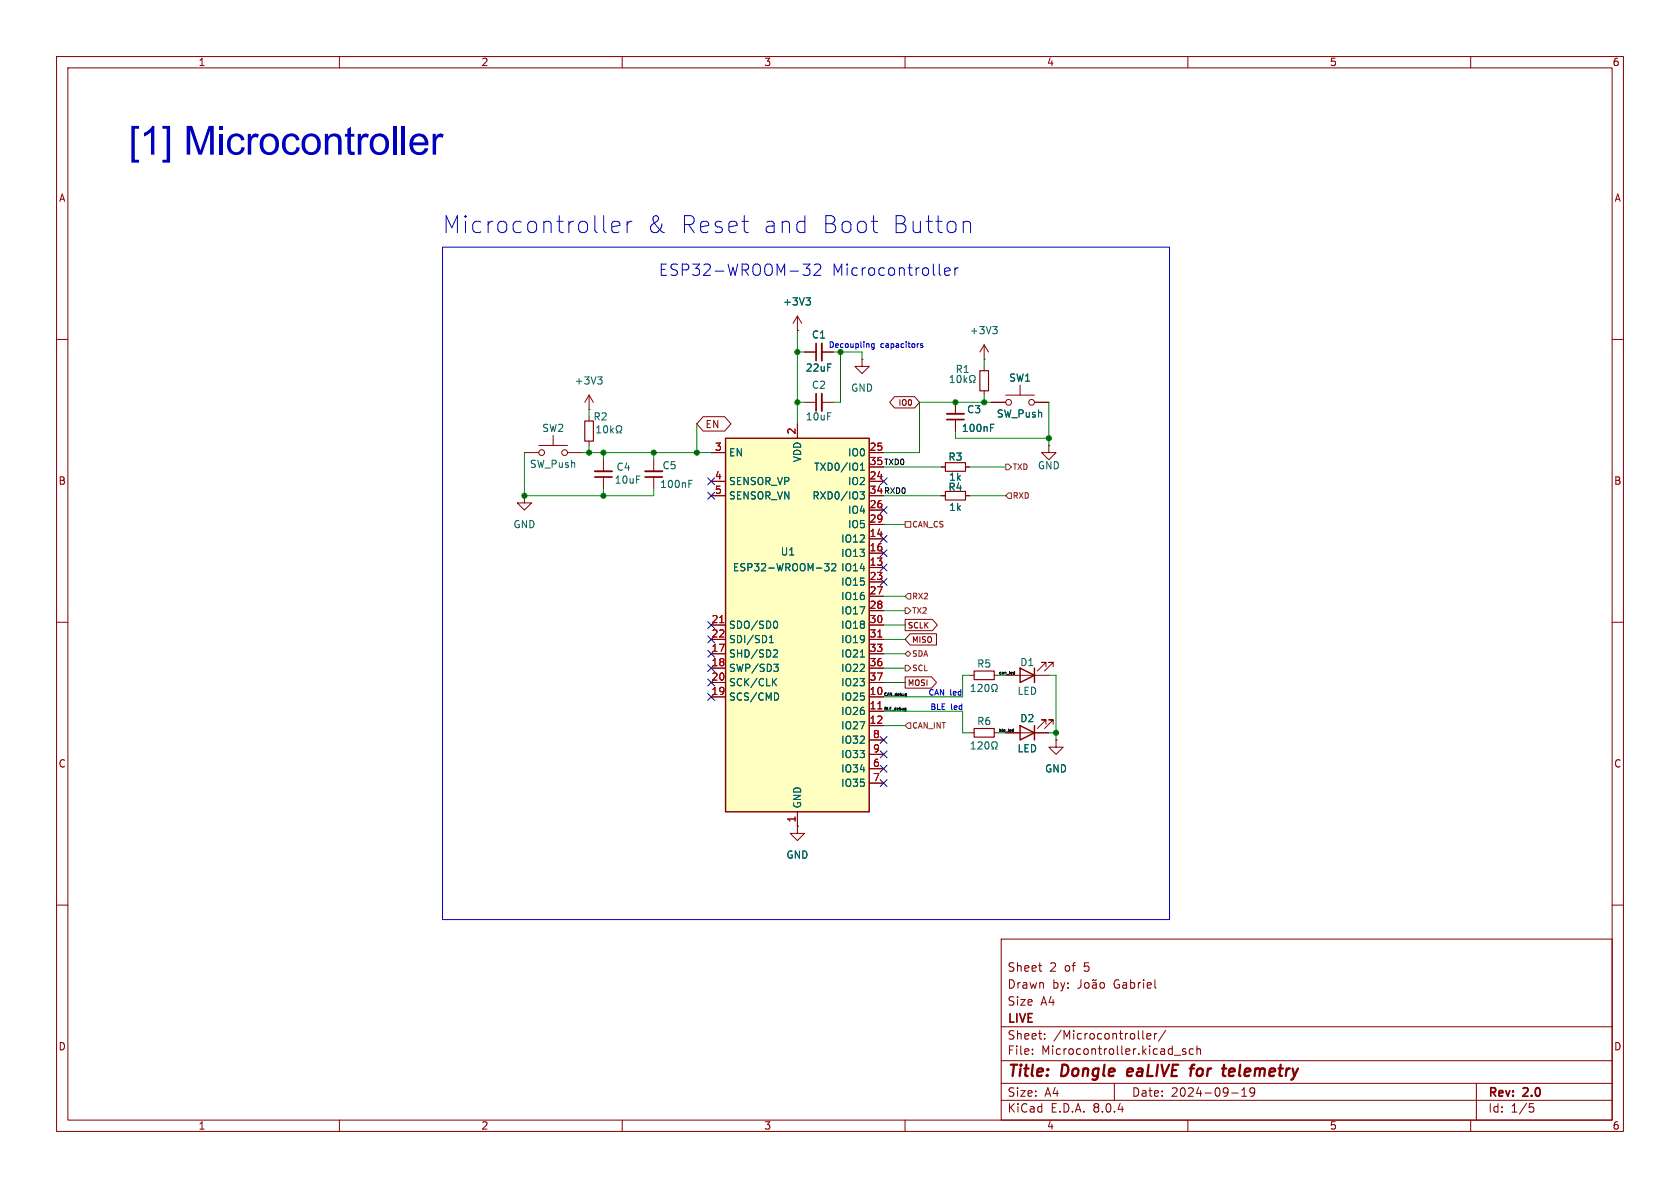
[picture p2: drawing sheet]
<svg xmlns="http://www.w3.org/2000/svg" width="297mm" height="210mm" viewBox="0 0 297 210" stroke-linecap="round" stroke-linejoin="round" font-family="sans-serif">
<g fill="none" stroke="#840000" stroke-width=".18">
<path d="M10 10h277v190h-277zM12 12h273v186h-273zM60 10v2M110 10v2M160 10v2M210 10v2M260 10v2M10 60h2M141 58.4h.1M141 55.9l-.8 1.3M141 55.9v2.5M141 55.9l.7 1.3"/>
<path d="M285 60h2M95.2 78.7h5.1M97.8 77v1.7M104.1 72.4h.1M104.1 69.9l-.7 1.2M104.1 69.9v2.5M104.1 69.9l.8 1.2M142.2 62.2h2.1M142.2 71.1h2.1M145.3 62.2h2M145.3 71.1h2M152.4 63.5v1.3h1.3l-1.3 1.2-1.3-1.2h1.3"/>
<path d="M152.4 63.5h.1M174 64.8v.7M174 69.1v.8M175.3 71.1h2.5M177.8 69.9h5.1M180.3 68.1v1.8M182.9 71.1h2.5M92.7 87.6v1.3h1.3l-1.3 1.3-1.3-1.3h1.3M92.7 87.6h.1M92.7 80h2.5M100.3 80h2.6M106.7 81.3v2"/>
<path d="M106.7 84.3v2.1M115.6 81.3v2M115.6 84.3v2.1M166.4 82.6h.7M166.4 87.6h.7M170.7 82.6h.7M170.7 87.6h.7M10 110h2M177.8 119.4h7.6M184.9 117.9v-.8h-.8h.8l-1.5 1.5M186.2 117.9v-.8h-.8h.8l-1.5 1.5M285 110h2"/>
<path d="M177.8 129.5h7.6M184.9 128v-.7h-.8h.8l-1.5 1.5M186.2 128v-.7h-.8h.8l-1.5 1.5M186.7 130.8v1.3h1.3l-1.3 1.3-1.3-1.3h1.3M186.7 130.8h.1M10 160h2M141 146.1v1.2h1.2l-1.2 1.3-1.3-1.3h1.3M141 146.1h.1M285 160h2M177 166h108v32h-108zM183.6 170.7h.6M184 171.7h.2"/>
<path d="M191.1 173.2v1.1a.48 .48 0 0 1-.6 .4M191.8 173.8l.2-.1 .5 .1v.6l-.1 .2-.4 .1-.2-.1zM193.2 173.8h.5l.1 .9M193.8 174.1h-.5a.29 .29 0 0 0-.2 .3 .29 .29 0 0 0 .2 .3l.5-.1M193.8 173.2l-.2 .1-.3-.1-.2 .1M194.5 173.8l.2-.1 .5 .1v.6l-.1 .2-.4 .1-.2-.1zM204.2 174.6l.2 .1M60 198v2M110 198v2M160 198v2M177 194.5h108M177 191.5h108"/>
<path d="M177 187.5h108M177 181.5h108M182.5 186.3v.1M182.5 185.5v.1M184.7 183.6v.1M184.7 182.8v.1M197 191.5v3M202 182.2v1.3l.2 .2M202.7 183.2l.8-.1-.1-.3-.4-.1-.3 .2 .1 .7h.6M204.1 182.7v1M204.5 182.7l-.3 .1-.1 .2M206.1 182.1l-1.3 2"/>
<path d="M207.6 186.5h1.1M209.6 185.5l-.4-.1-.2 .2 .1 .2 .5 .2v.3h-.6M210 198v2M211 185.5l-.5-.1-.3 .3v.4l.2 .2h.6M211.6 185.5l.2-.1 .4 .1v.9M211.6 184.9v1.5M217.7 193.2h1.2M219.5 193.8h.9M219.5 192.7l.5-.4v1.5M221 192.4v.5l.1 .3h.4l.3-.3M221.7 192.4a.99 .99 0 0 1-.3 1.4h-.3M260 198v2"/>
<path d="M261 191.5v6.5M270.4 195.1h.7M270.5 195.7h.4l.3 .3-.2 .5-.5 .1"/>
<circle cx="178.3" cy="71.1" r=".51"/>
<circle cx="182.4" cy="71.1" r=".51"/>
<circle cx="95.8" cy="80" r=".51"/>
<circle cx="99.8" cy="80" r=".51"/>
</g>
<path d="M199.5 189l-.3 .9 .3 .3M200.3 189.4l-1 .1M210.3 188.9h.8M211.2 188.2l-.4 .1-.1 .2M218 188.9l-.5 .1-.3 .9 .3 .3 .6-.1M218.3 189.4l-1 .1" fill="none" stroke="#840000" stroke-width=".4"/>
<path d="M180.3 118.1l2.6 1.3-2.6 1.3zM182.9 118.1v2.6M180.3 128.3l2.6 1.2-2.6 1.3zM182.9 128.3v2.5" fill="none" stroke="#840000" stroke-width=".25"/>
<path d="M173.2 65.5h1.6v3.6h-1.6zM167.1 81.8h3.6v1.5h-3.6zM167.1 86.9h3.6v1.5h-3.6z" fill="none" stroke="#840000" stroke-width=".2"/>
<g fill="none" stroke="#006464" stroke-width=".18">
<path d="M142.5 52.6h.8l-.5 .5M143 53.1l.3 .3v.3l-.3 .2M105.7 66.6h.7l-.4 .5M106.2 67.1l.2 .2v.3l-.2 .3M168 67.6h.7M168 66.7l.3-.3v1.2M169.2 66.6v.6l.1 .3 .2 .1 .3-.2v-.8M170.5 66.4v1.2M170.6 67.2l.3 .4M170.9 66.8l-.4 .5M171.4 67.6h.3v-.2a.54 .54 0 0 1-.2-.7 .54 .54 0 0 1 .7-.3 .58 .58 0 0 1-.1 1v.2h.3M121.8 85.5h.4"/>
<path d="M121.8 84.9h.6"/>
</g>
<path d="M145.3 60.7v3.1M145.3 69.6v3M105.2 83.3h3M114 83.3h3.1" fill="none" stroke="#840000" stroke-width=".33"/>
<path d="M144.3 60.7v3.1M144.3 69.6v3M105.2 84.3h3M114 84.3h3.1" fill="none" stroke="#840000" stroke-width=".3"/>
<path d="M128.3 77.5h25.4v66h-25.4z" fill="#ffffc2"/>
<path d="M128.3 77.5h25.4v66h-25.4z" fill="none" stroke="#840000" stroke-width=".25"/>
<g fill="none" stroke="#840000" stroke-width=".18">
<path d="M141 58.4h.1M104.1 73.7v.7M104.1 78v.7M124.3 73.7h3.8l1.1 1.2-1.1 1.3h-3.8l-1.1-1.3zM141 74.9v2.6M142.2 62.2h2.1M145.3 62.2h2M158.2 70.1h3.5l.9 1-.9 1h-3.5l-.9-1zM168.9 71.1v2.1M168.9 74.2v2M174 63.5h.1M174 61l-.8 1.2"/>
<path d="M174 61v2.5M174 61l.8 1.2M175.3 71.1h2.5M182.9 71.1h2.5M185.4 78.7v1.3h1.3l-1.3 1.3-1.3-1.3h1.3M185.4 78.7h.1M125.7 85.1h2.6M125.7 80h2.6M125.7 87.6h2.6M153.7 95.3h2.5M153.7 97.8h2.5M153.7 85.1h2.5"/>
<path d="M153.7 80h2.5M153.7 90.2h2.5M153.7 92.7h2.5M153.7 87.6h2.5M153.7 82.6h2.5M166.4 87.6h.7M166.4 82.6h.7M170.7 87.6h.7M170.7 82.6h.7M125.7 115.6h2.6M125.7 118.1h2.6M125.7 110.5h2.6"/>
<path d="M125.7 113h2.6M153.7 100.3h2.5M153.7 115.6h2.5M153.7 118.1h2.5M153.7 110.5h2.5M153.7 113h2.5M153.7 102.9h2.5M153.7 105.4h2.5M153.7 108h2.5M160 119.6h4.7l.9 1.1-.9 1h-4.7zM160 109.5h4.8l.9 1-.9 1h-4.8zM160.9 112h4.7v2h-4.7l-.9-1z"/>
<path d="M171.4 119.4h.8M175.8 119.4h.7M125.7 123.2h2.6M125.7 120.7h2.6M153.7 123.2h2.5M153.7 125.7h2.5M153.7 128.3h2.5M153.7 120.7h2.5M153.7 135.9h2.5M153.7 138.4h2.5M153.7 130.8h2.5M153.7 133.4h2.5"/>
<path d="M171.4 129.5h.8M175.8 129.5h.7M177.8 129.5h2.5M182.9 129.5h2.5M186.7 130.8h.1M141 146.1h.1M141 143.5v2.6"/>
</g>
<path d="M127.2 110.1h.8M155.2 112.6h.7M155.2 125.3h.7" fill="none" stroke="#a90000" stroke-width=".18"/>
<g fill="none" stroke="#006464" stroke-width=".18">
<path d="M142.5 52.6h.8l-.5 .5M143 53.1l.3 .3v.3l-.3 .2M175.5 57.7h.8l-.4 .5M176 58.2l.3 .3v.3l-.3 .2M105.5 76.5h.7M105.5 75.6l.4-.3v1.2M106.8 75.4l.2-.1a.68 .68 0 0 1 .4 .6 .68 .68 0 0 1-.4 .6l-.2-.1-.1-.4zM108 75.3v1.2M108.1 76l.4 .5M108.5 75.7l-.5 .5M108.9 76.5h.3v-.2a.54 .54 0 0 1-.2-.8 .54 .54 0 0 1 .7-.2 .58 .58 0 0 1-.1 1v.2h.3M175.1 75.6h.4"/>
<path d="M175.1 75h.6M145.8 99.6h.8l-.5 .5 .4 .1v.6l-.2 .1-.5-.1M147 99.8l.5-.2 .3 .4-.8 .9h.8M152 86.9h.8l-.4 .5 .4 .1v.6l-.2 .1-.5-.1M152.1 83.1h.7M152.1 82.2l.4-.3v1.2M136 113.6h.7M136 112.7l.4-.4v1.3M136.8 117.4h.8l-.4 .5 .3 .1 .1 .4-.3 .3h-.3M136.9 114.9h.4l.2 .3-.8 .9h.8M137 109.8a.68 .68 0 0 1 .5 .6 .68 .68 0 0 1-.5 .7M137.3 120l-.7 .7"/>
<path d="M152.1 116.1h.7M136.7 120.5l.6 .7M137.4 122.6l.2 .4-.2 .7M171.7 132.4h.7M171.7 121.3l.4-.3v1.2M171.7 131.5l.4-.4v1.3M171.7 122.2h.7M172.9 131.3l.5-.2 .2 .4-.8 .9h.8M172.9 121.1l.5-.1 .2 .3-.8 .9h.8M174.3 131.2l.1-.1a.68 .68 0 0 1 .5 .7 .68 .68 0 0 1-.5 .6 .84 .84 0 0 1-.1-1.2zM174.3 121h.1a.68 .68 0 0 1 .5 .6 .68 .68 0 0 1-.5 .6 .84 .84 0 0 1-.1-1.2zM175.3 132.4h.3v-.2a.54 .54 0 0 1-.2-.8 .54 .54 0 0 1 .7-.2 .58 .58 0 0 1-.1 1v.2h.3"/>
<path d="M175.3 122.2h.3v-.2a.54 .54 0 0 1-.2-.7 .54 .54 0 0 1 .7-.3 .58 .58 0 0 1-.1 1v.2h.3"/>
</g>
<path d="M103.4 74.4h1.5v3.6h-1.5zM172.2 118.6h3.6v1.5h-3.6zM172.2 128.8h3.6v1.5h-3.6z" fill="none" stroke="#840000" stroke-width=".2"/>
<path d="M167.4 73.2h3" fill="none" stroke="#840000" stroke-width=".33"/>
<path d="M167.4 74.2h3" fill="none" stroke="#840000" stroke-width=".3"/>
<path d="M160 92.2h1v1h-1zM177.8 82h.5l.5 .6-.5 .5h-.5zM178.3 87.1h.5v1h-.5l-.5-.5zM160 117.6h.5l.5 .5-.5 .5h-.5zM160 115.6l.5-.5 .5 .5-.5 .5zM160 107.4h.5l.5 .6-.5 .5h-.5zM160.5 104.9h.5v1h-.5l-.5-.5zM160.5 127.8h.5v1h-.5l-.5-.5z" fill="none" stroke="#725600" stroke-width=".18"/>
<path d="M179.4 118.7v.5l-.2-.1M179.4 118.9h-.2M160 125.2h.2l-.1 .4M160.1 122.7h.2M160.1 125.7h-.1M160.1 125.6v.1M160.2 125.5h-.2M160.3 122.7l-.1 .4M160.3 123h-.2M179.2 128.8v.5h-.2M179.2 129h-.2" fill="none" stroke="#0f0f0f" stroke-width=".18"/>
<g fill="none" stroke="#0000c2" stroke-width=".18">
<path d="M110.9 39.1v2M111.7 39.1a.77 .77 0 0 0-.8 .6M154 39.1h1.2M170.3 39.4a.75 .75 0 0 1 1.3 .2v1.5M78.2 43.7h128.6v118.9h-128.6zM106.9 41l.3 .1M108.2 40.1l1.4-.3-.2-.5-.2-.2h-.6l-.3 .2-.1 .3v1.1l.1 .3 .3 .1h.6l.2-.1M142 46.7h1.2l-.7 .7a.54 .54 0 0 1 .7 .4v.5l-.2 .3-.2 .1-.8-.1M144 46.9l.2-.2h.5a.54 .54 0 0 1 .3 .8l-1.1 1.2h1.2M154.6 41l.6 .1M166.1 48.6l.2 .1M167 48l1-.2-.1-.4-.6-.1-.3 .3 .1 1 .2 .1 .6-.1"/>
<path d="M168.8 47.3v1.4M169.4 47.3a.51 .51 0 0 0-.6 .4M154.5 60.8v.8l-.2 .2-.2-.1M154.5 60.8h-.3l-.1 .1 .1 .5h.3M163.1 60.8h-.2l-.2 .1 .1 .1 .3 .1v.3h-.4"/>
</g>
<g fill="none" stroke="#009600" stroke-width=".18">
<path d="M141 58.4v16.5M104.1 72.4v1.3M104.1 78.7v1.3M123.2 74.9v5.1M141 71.1h1.2M141 62.2h1.2M152.4 63.5v-1.3h-3.8v8.9h-1.3M168.9 76.2v1.3h16.5M174 63.5v1.3M174 69.9v1.2M175.3 71.1h-12.7v8.9h-6.4M185.4 71.1v7.6"/>
<path d="M92.7 80v7.6h22.9v-1.2M102.9 80h22.8M106.7 80v1.3M106.7 86.4v1.2M115.6 80v1.3M156.2 82.6h10.2M156.2 87.6h10.2M156.2 92.7h3.8M171.4 82.6h6.4M171.4 87.6h6.4M156.2 118.1h3.8M156.2 110.5h3.8"/>
<path d="M156.2 108h3.8M156.2 113h3.8M156.2 105.4h3.8M156.2 115.6h3.8M171.4 119.4h-1.2v3.8h-14M176.5 119.4h1.3M185.4 119.4h1.3v11.4M156.2 125.7h14v3.8h1.2M156.2 120.7h3.8M156.2 128.3h3.8M176.5 129.5h1.3M185.4 129.5h1.3"/>
</g>
<g fill="none" stroke="#000084" stroke-width=".18">
<path d="M125.1 87l1.2 1.2M125.1 84.5l1.2 1.2M126.3 87l-1.2 1.2M126.3 84.5l-1.2 1.2M155.6 99.7l1.2 1.2M155.6 97.2l1.2 1.2M155.6 94.6l1.2 1.3M155.6 89.6l1.2 1.2M155.6 84.5l1.2 1.2M156.8 89.6l-1.2 1.2M156.8 84.5l-1.2 1.2M156.8 99.7l-1.2 1.2"/>
<path d="M156.8 97.2l-1.2 1.2M156.8 94.6l-1.2 1.3M125.1 112.4l1.2 1.2M125.1 115l1.2 1.2M125.1 117.5l1.2 1.2M125.1 109.9l1.2 1.2M126.3 112.4l-1.2 1.2M126.3 115l-1.2 1.2M126.3 117.5l-1.2 1.2M126.3 109.9l-1.2 1.2M155.6 102.3l1.2 1.2M156.8 102.3l-1.2 1.2"/>
<path d="M125.1 120l1.2 1.3M125.1 122.6l1.2 1.2M126.3 120l-1.2 1.3M126.3 122.6l-1.2 1.2M155.6 137.8l1.2 1.2M155.6 130.2l1.2 1.2M155.6 135.3l1.2 1.2M155.6 132.7l1.2 1.3M156.8 137.8l-1.2 1.2M156.8 130.2l-1.2 1.2M156.8 135.3l-1.2 1.2M156.8 132.7l-1.2 1.3"/>
</g>
<g fill="#009600" stroke="#009600" stroke-width=".18">
<circle cx="92.7" cy="87.6" r=".46"/>
<circle cx="123.2" cy="80" r=".46"/>
<circle cx="106.7" cy="87.6" r=".46"/>
<circle cx="106.7" cy="80" r=".46"/>
<circle cx="115.6" cy="80" r=".46"/>
<circle cx="104.1" cy="80" r=".46"/>
<circle cx="141" cy="62.2" r=".46"/>
<circle cx="148.6" cy="62.2" r=".46"/>
<circle cx="141" cy="71.1" r=".46"/>
<circle cx="186.7" cy="129.5" r=".46"/>
<circle cx="174" cy="71.1" r=".46"/>
<circle cx="168.9" cy="71.1" r=".46"/>
<circle cx="185.4" cy="77.5" r=".46"/>
</g>
<text font-size="7" fill="#0000c2" x="22.7" y="29.2">[1] Microcontroller</text>
<g font-size="4.2" fill="#0000c2">
<text x="78.2" y="41.5">Microcontroller</text>
<text x="114.2" y="41.5">&amp;</text>
<text x="120.1" y="41.5">Reset</text>
<text x="134.5" y="41.5">and</text>
<text x="144.8" y="41.5">Boot</text>
<text x="157.1" y="41.5">Button</text>
</g>
<g font-size="2.8" fill="#0000c2">
<text x="116.4" y="49">ESP32-WROOM-32</text>
<text x="147" y="49">Microcontroller</text>
</g>
<g font-size="2.8" fill="#840000">
<text x="178" y="190.9">Title:</text>
<text x="187.7" y="190.9">Dongle</text>
<text x="200.2" y="190.9">eaLIVE</text>
<text x="212.1" y="190.9">for</text>
<text x="218.6" y="190.9">telemetry</text>
</g>
<g font-size="2.1" fill="#840000">
<text x="178" y="172">Sheet</text>
<text x="185.5" y="172">2</text>
<text x="188.2" y="172">of</text>
<text x="191.8" y="172">5</text>
<text x="178" y="178">Size</text>
<text x="178" y="175">Drawn</text>
<text x="183.9" y="178">A4</text>
<text x="186" y="175">by:</text>
<text x="197" y="175">Gabriel</text>
<text x="178" y="184">Sheet:</text>
<text x="178" y="181.2">LIVE</text>
<text x="186.2" y="184">/Microcontroller/</text>
<text x="178" y="186.7">File:</text>
<text x="184.1" y="186.7">Microcontroller.kicad_sch</text>
<text x="178" y="196.9">KiCad</text>
<text x="178" y="194.1">Size:</text>
<text x="184.7" y="194.1">A4</text>
<text x="185.7" y="196.9">E.D.A.</text>
<text x="193.3" y="196.9">8.0.4</text>
<text x="200" y="194.1">Date:</text>
<text x="207" y="194.1">2024-09-19</text>
<text x="263" y="194.3">Rev:</text>
<text x="263" y="196.9">Id:</text>
<text x="267.1" y="196.9">1/5</text>
<text x="269.4" y="194.3">2.0</text>
</g>
<g font-size="1.8" fill="#840000">
<text x="35" y="11.9">1</text>
<text x="85" y="11.9">2</text>
<text x="135" y="11.9">3</text>
<text x="185" y="11.9">4</text>
<text x="235" y="11.9">5</text>
<text x="285" y="11.9">6</text>
<text x="10.3" y="35.9">A</text>
<text x="285.3" y="35.9">A</text>
<text x="124.6" y="75.9">EN</text>
<text x="10.3" y="85.9">B</text>
<text x="285.3" y="85.9">B</text>
<text x="10.3" y="135.9">C</text>
<text x="285.3" y="135.9">C</text>
<text x="10.3" y="185.9">D</text>
<text x="285.3" y="185.9">D</text>
<text x="35" y="199.9">1</text>
<text x="85" y="199.9">2</text>
<text x="135" y="199.9">3</text>
<text x="185" y="199.9">4</text>
<text x="235" y="199.9">5</text>
<text x="285" y="199.9">6</text>
</g>
<g font-size="1.8" fill="#006464">
<text x="138.3" y="54.2">+3V3</text>
<text x="171.3" y="59.3">+3V3</text>
<text x="142.3" y="65.9">22uF</text>
<text x="143.4" y="60">C1</text>
<text x="101.5" y="68.2">+3V3</text>
<text x="143.4" y="68.9">C2</text>
<text x="150.4" y="69.4">GND</text>
<text x="168.8" y="66.1">R1</text>
<text x="178.3" y="67.7">SW1</text>
<text x="95.8" y="76.6">SW2</text>
<text x="104.8" y="74.5">R2</text>
<text x="142.3" y="74.5">10uF</text>
<text x="169.9" y="76.6">100nF</text>
<text x="170.9" y="73.3">C3</text>
<text x="176.1" y="74">SW_Push</text>
<text x="93.6" y="82.9">SW_Push</text>
<text x="108.9" y="83.4">C4</text>
<text x="117" y="83.2">C5</text>
<text x="128.8" y="80.9">EN</text>
<text x="141.8" y="81.8" transform="rotate(-90 141.8 81.8)">VDD</text>
<text x="143.8" y="83.4">TXD0/IO1</text>
<text x="149.8" y="80.9">IO0</text>
<text x="167.6" y="81.6">R3</text>
<text x="183.4" y="83.2">GND</text>
<text x="108.6" y="85.7">10uF</text>
<text x="116.6" y="86.5">100nF</text>
<text x="128.8" y="86">SENSOR_VP</text>
<text x="128.8" y="88.5">SENSOR_VN</text>
<text x="143.5" y="88.5">RXD0/IO3</text>
<text x="149.8" y="86">IO2</text>
<text x="167.6" y="87">R4</text>
<text x="167.7" y="85.2">1k</text>
<text x="90.7" y="93.6">GND</text>
<text x="149.8" y="91">IO4</text>
<text x="149.8" y="93.6">IO5</text>
<text x="167.7" y="90.5">1k</text>
<text x="129.5" y="101.2">ESP32-WROOM-32</text>
<text x="137.9" y="98.4">U1</text>
<text x="148.6" y="101.2">IO14</text>
<text x="148.6" y="96.1">IO12</text>
<text x="148.6" y="98.7">IO13</text>
<text x="148.6" y="103.7">IO15</text>
<text x="148.6" y="106.3">IO16</text>
<text x="128.8" y="111.4">SDO/SD0</text>
<text x="128.8" y="113.9">SDI/SD1</text>
<text x="148.6" y="108.8">IO17</text>
<text x="148.6" y="111.4">IO18</text>
<text x="148.6" y="113.9">IO19</text>
<text x="128.8" y="116.4">SHD/SD2</text>
<text x="128.8" y="119">SWP/SD3</text>
<text x="148.6" y="116.4">IO21</text>
<text x="148.6" y="119">IO22</text>
<text x="172.6" y="118.2">R5</text>
<text x="180.3" y="118">D1</text>
<text x="128.8" y="124.1">SCS/CMD</text>
<text x="128.8" y="121.5">SCK/CLK</text>
<text x="148.6" y="124.1">IO25</text>
<text x="148.6" y="121.5">IO23</text>
<text x="179.8" y="123">LED</text>
<text x="148.6" y="126.6">IO26</text>
<text x="148.6" y="129.1">IO27</text>
<text x="148.6" y="131.7">IO32</text>
<text x="172.6" y="128.4">R6</text>
<text x="180.3" y="127.9">D2</text>
<text x="148.6" y="136.8">IO34</text>
<text x="148.6" y="134.2">IO33</text>
<text x="179.8" y="133.2">LED</text>
<text x="184.7" y="136.8">GND</text>
<text x="141.8" y="143" transform="rotate(-90 141.8 143)">GND</text>
<text x="148.6" y="139.3">IO35</text>
<text x="138.9" y="152">GND</text>
</g>
<g font-size="1.8" fill="#a90000">
<text x="140.7" y="76.9" transform="rotate(-90 140.7 76.9)">2</text>
<text x="126.3" y="79.8">3</text>
<text x="153.6" y="79.8">25</text>
<text x="153.6" y="82.3">35</text>
<text x="126.3" y="84.8">4</text>
<text x="126.3" y="87.4">5</text>
<text x="153.6" y="84.8">24</text>
<text x="153.6" y="89.9">26</text>
<text x="153.6" y="87.4">34</text>
<text x="153.6" y="95">14</text>
<text x="153.6" y="92.5">29</text>
<text x="153.6" y="100.1">13</text>
<text x="153.6" y="97.5">16</text>
<text x="153.6" y="102.6">23</text>
<text x="153.6" y="105.2">27</text>
<text x="153.6" y="107.7">28</text>
<text x="125.7" y="110.2">21</text>
<text x="125.7" y="112.8">22</text>
<text x="153.6" y="110.2">30</text>
<text x="153.6" y="112.8">31</text>
<text x="125.7" y="115.3">17</text>
<text x="125.7" y="117.9">18</text>
<text x="153.6" y="115.3">33</text>
<text x="153.6" y="117.9">36</text>
<text x="125.7" y="122.9">19</text>
<text x="125.7" y="120.4">20</text>
<text x="153.6" y="122.9">10</text>
<text x="153.6" y="125.5">11</text>
<text x="153.6" y="120.4">37</text>
<text x="153.6" y="128">12</text>
<text x="154.2" y="130.6">8</text>
<text x="154.2" y="135.6">6</text>
<text x="154.2" y="133.1">9</text>
<text x="154.2" y="138.2">7</text>
<text x="140.7" y="145.5" transform="rotate(-90 140.7 145.5)">1</text>
</g>
<text font-size="1.4" fill="#009600" x="146.4" y="61.7">Decoupling</text>
<g font-size="1.4" fill="#0000c2">
<text x="155.7" y="61.7">capacitors</text>
<text x="164" y="123.2">CAN</text>
<text x="164.4" y="125.7">BLE</text>
<text x="168" y="123.2">led</text>
<text x="168.1" y="125.7">led</text>
</g>
<g font-size="1.4" fill="#840000">
<text x="158.7" y="71.9">IO0</text>
<text x="160.4" y="111.3">SCLK</text>
<text x="161.1" y="113.8">MISO</text>
<text x="160.4" y="121.5">MOSI</text>
</g>
<g font-size="1.4" fill="#0f0f0f">
<text x="156.2" y="82.3">TXD0</text>
<text x="156.2" y="87.4">RXD0</text>
</g>
<g font-size="1.4" fill="#725600">
<text x="179" y="83.3">TXD</text>
<text x="179" y="88.4">RXD</text>
<text x="161.2" y="93.4">CAN_CS</text>
<text x="161.2" y="106.1">RX2</text>
<text x="161.2" y="108.7">TX2</text>
<text x="161.2" y="118.8">SCL</text>
<text x="161.2" y="116.3">SDA</text>
<text x="161.2" y="129">CAN_INT</text>
</g>
<g font-size=".7" fill="#0f0f0f">
<text x="176.5" y="119.2">can_led</text>
<text x="156.2" y="123.1">CAN_debug</text>
<text x="156.2" y="125.6">BLE_debug</text>
<text x="176.5" y="129.4">ble_led</text>
</g>
</svg>
